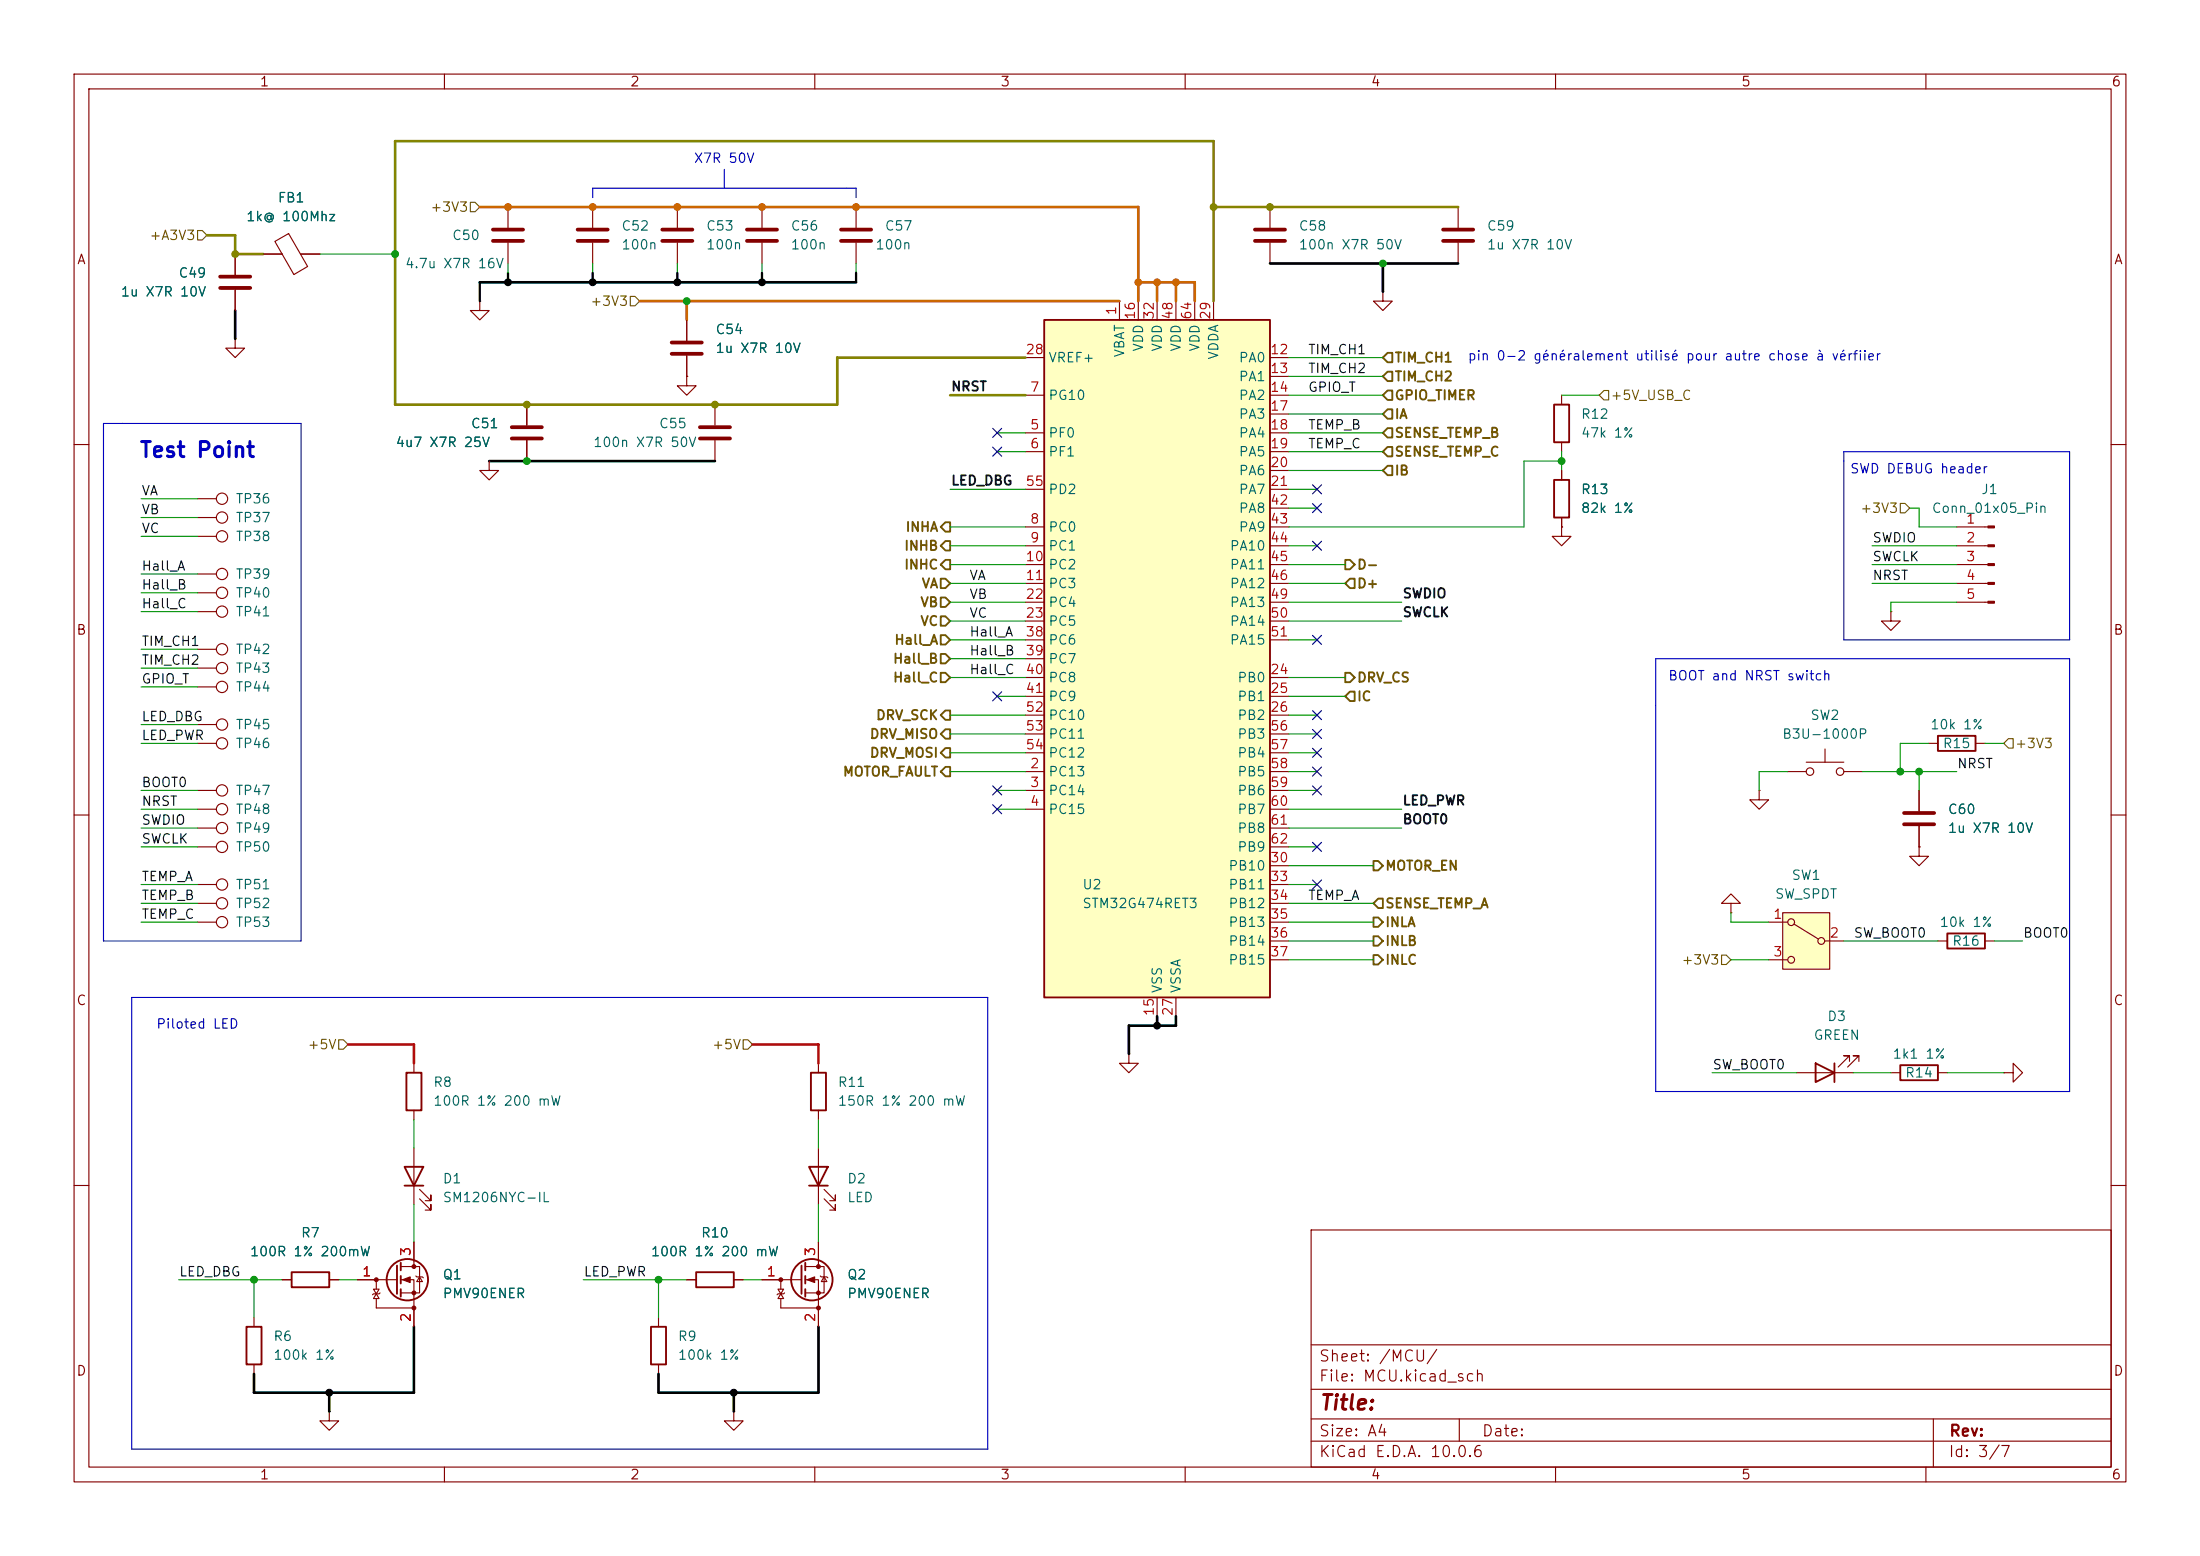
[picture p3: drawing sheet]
<svg xmlns="http://www.w3.org/2000/svg" width="297mm" height="210mm" viewBox="0 0 297 210" stroke-linecap="round" stroke-linejoin="round" font-family="sans-serif">
<g fill="none" stroke="#840000" stroke-width=".15">
<path d="M10 10h277v190h-277zM12 12h273v186h-273zM60 10v2M110 10v2M160 10v2M210 10v2M260 10v2M35.6 34.3h2.5M37.1 32.6l1.9-1.1 2.5 4.5-1.8 1.1zM40.6 34.3h2.6M68.6 27.9v2.8M68.6 32.8v2.8"/>
<path d="M80 27.9v2.8M80 32.8v2.8M91.4 27.9v2.8M91.4 32.8v2.8M102.9 27.9v2.8M102.9 32.8v2.8M115.6 27.9v2.8M115.6 32.8v2.8M71.1 54.6v2.8M71.1 59.4v2.8M92.7 50.8v1.3h1.3l-1.3 1.2-1.3-1.2h1.3M92.7 50.8h.1"/>
<path d="M92.7 43.2v2.8M92.7 48v2.8M96.5 54.6v2.8M96.5 59.4v2.8M10 60h2M26.7 72.4h2.5M26.7 69.9h2.5M26.7 77.5h2.5M26.7 67.3h2.5M264.2 71.1h4.2M264.2 73.7h4.2M264.2 76.2h4.2"/>
<path d="M264.2 78.7h4.2M285 60h2M26.7 82.6h2.5M26.7 80h2.5M264.2 81.3h4.2M10 110h2M241.3 104.1h2.5M243.8 102.9h5.1M246.4 101.1v1.8M248.9 104.1h2.6M285 110h2M55.9 143.5v1.3"/>
<path d="M55.9 149.9v1.2M55.9 154.9v7.7M110.5 143.5v1.3M110.5 149.9v1.2M110.5 154.9v7.7M10 160h2M34.3 177.8v1.3M56.6 161.8l1.6 1.5v-.7v.7h-.8M56.6 160.5l1.6 1.6v-.8v.8h-.8M88.9 177.8v1.3M92.7 172.7h1.3M99.1 172.7h1.2"/>
<path d="M102.9 172.7h5.3M105 174h.8l-.4 .6zM105.4 174.6l.4 .7h-.8zM105.4 172.7v1.3M105.4 175.3v1.2h5.1M105.9 174.5l-.1 .1h-.8l-.1 .2M108.7 170.9h2.6v3.6h-2.6M108.7 172.7h1.8v3.8M110.5 167.6v3.3M110.5 176.5v2.6M110.7 172.2l.2 .1h.7l.2 .2M111.3 172.3l.3 .7h-.7z"/>
<path d="M111.3 161.8l1.5 1.5v-.7v.7h-.8M111.3 160.5l1.5 1.6v-.8v.8h-.8M177 166h108v32h-108zM285 160h2M34.3 184.2v1.2M60 198v2M88.9 184.2v1.2M99.1 190.5v1.3h1.2l-1.2 1.2-1.3-1.2h1.3M99.1 190.5h.1M110 198v2M160 198v2M177 194.5h108"/>
<path d="M177 191.5h108M177 187.5h108M177 181.5h108M197 191.5v3M210 198v2M260 198v2M261 191.5v6.5"/>
<circle cx="30" cy="72.4" r=".76"/>
<circle cx="30" cy="77.5" r=".76"/>
<circle cx="30" cy="67.3" r=".76"/>
<circle cx="30" cy="69.8" r=".76"/>
<circle cx="30" cy="82.5" r=".76"/>
<circle cx="30" cy="80" r=".76"/>
<circle cx="244.3" cy="104.1" r=".51"/>
<circle cx="248.4" cy="104.1" r=".51"/>
</g>
<g fill="none" stroke="#840000" stroke-width=".25">
<path d="M54.6 157.5h2.5l-1.2 2.5zM54.9 144.8h2v5.1h-2zM109.2 157.5h2.6l-1.3 2.5zM109.5 144.8h2v5.1h-2zM33.3 179.1h2v5.1h-2zM54.6 160h2.5M87.9 179.1h2v5.1h-2zM94 171.7h5.1v2h-5.1zM108.2 170.8v3.8M108.7 170.4v1.1M108.7 172.2v1M108.7 174v1"/>
<path d="M109.2 160h2.6"/>
<circle cx="109.6" cy="172.7" r="2.79"/>
</g>
<g fill="#840000" stroke="#840000" stroke-width=".15">
<path d="M109 172.7l1-.4v.8z"/>
<path d="M268.4 71h.8v.2h-.8z"/>
<path d="M268.4 73.5h.8v.3h-.8z"/>
<path d="M268.4 76.1h.8v.2h-.8z"/>
<path d="M268.4 78.6h.8v.3h-.8z"/>
<path d="M268.4 81.2h.8v.2h-.8z"/>
<circle cx="105.4" cy="172.7" r=".25"/>
<circle cx="110.5" cy="170.9" r=".25"/>
<circle cx="110.5" cy="174.5" r=".25"/>
<circle cx="110.5" cy="176.5" r=".25"/>
</g>
<g fill="none" stroke="#840000" stroke-width=".51">
<path d="M66.5 31h4.1M66.5 32.5h4.1M78 31h4M78 32.5h4M89.4 31h4.1M89.4 32.5h4.1M100.8 31h4.1M100.8 32.5h4.1M113.5 31h4.1M113.5 32.5h4.1M69.1 57.7h4.1M69.1 59.2h4.1"/>
<path d="M90.7 46.2h4M90.7 47.8h4M94.5 57.7h4.1M94.5 59.2h4.1"/>
</g>
<path d="M240.7 123.2h6.3v7.6h-6.3z" fill="#ffffc2"/>
<g fill="none" stroke="#840000" stroke-width=".15">
<path d="M210.8 53.3v1.3M210.8 59.7v1.3M210.8 63.5v1.3M210.8 69.9v1.2M255.3 82.6v1.2h1.2l-1.2 1.3-1.3-1.3h1.3M255.3 82.6h.1M26.7 109.2h2.5M237.5 106.7v1.3h1.3l-1.3 1.2-1.3-1.2h1.3M237.5 106.7h.1M259.1 114.3v1.3h1.2l-1.2 1.2-1.3-1.2h1.3M259.1 114.3h.1M259.1 106.7v2.8"/>
<path d="M259.1 111.5v2.8M260.3 100.3h1.3M266.7 100.3h1.3M233.7 121.9h1.2l-1.2-1.2-1.3 1.2h1.3v1.3M233.7 123.2h.1M238.8 124.5h2.5M238.8 129.5h2.5M240.7 123.2h6.3v7.6h-6.3zM242.2 124.7l3.3 2M246.4 127h2.5M261.6 127h1.3M268 127h1.2"/>
<path d="M152.4 142.2v1.3h1.3l-1.3 1.3-1.3-1.3h1.3M152.4 142.2h.1M242.6 144.8h7.6M249.7 143.3v-.8h-.8h.8l-1.5 1.5M251 143.3v-.8h-.8h.8l-1.6 1.5M255.3 144.8h1.2M261.6 144.8h1.3M270.5 144.8h1.3v-1.3l1.2 1.3-1.2 1.3v-1.3M270.5 144.8h.1"/>
<circle cx="30" cy="109.2" r=".76"/>
<circle cx="241.8" cy="129.5" r=".46"/>
<circle cx="241.8" cy="124.5" r=".46"/>
<circle cx="245.9" cy="127" r=".46"/>
</g>
<path d="M209.8 54.6h2v5.1h-2zM209.8 64.8h2v5.1h-2zM261.6 99.3h5.1v2h-5.1zM262.9 126h5.1v2h-5.1zM245.1 143.5l2.5 1.3-2.5 1.3zM247.6 143.5v2.6M256.5 143.8h5.1v2h-5.1z" fill="none" stroke="#840000" stroke-width=".25"/>
<path d="M257 109.7h4.1M257 111.3h4.1" fill="none" stroke="#840000" stroke-width=".51"/>
<path d="M141 43.2h30.4v91.4h-30.4z" fill="#ffffc2"/>
<g fill="none" stroke="#840000" stroke-width=".25">
<path d="M141 43.2h30.4v91.4h-30.4zM39.4 171.7h5v2h-5zM53.6 170.8v3.8M54.1 170.4v1.1M54.1 172.2v1M54.1 174v1"/>
<circle cx="55" cy="172.7" r="2.79"/>
</g>
<g fill="none" stroke="#840000" stroke-width=".15">
<path d="M31.7 34.3v2.8M31.7 39.1v2.8M35.6 34.3h2.5M40.6 34.3h2.6M171.4 27.9v2.8M171.4 32.8v2.8M186.7 39.4v1.2h1.3l-1.3 1.3-1.3-1.3h1.3M186.7 39.4h.1M196.8 27.9v2.8M196.8 32.8v2.8M31.7 45.7v1.3h-1.2l1.2 1.3 1.3-1.3h-1.3M31.7 45.7h.1"/>
<path d="M64.8 40.6v1.3h1.2l-1.2 1.3-1.3-1.3h1.3M64.8 40.6h.1M71.1 54.6v2.8M71.1 59.4v2.8M92.7 50.8h.1M92.7 43.2v2.8M92.7 48v2.8M138.4 58.4h2.6M138.4 53.3h2.6M138.4 48.3h2.6M151.1 40.6v2.6M153.7 40.6v2.6"/>
<path d="M156.2 40.6v2.6M158.7 40.6v2.6M161.3 40.6v2.6M163.8 40.6v2.6M171.4 58.4h2.6M171.4 53.3h2.6M171.4 48.3h2.6M171.4 50.8h2.6M171.4 55.9h2.6M66 62.2v1.3h1.3l-1.3 1.3-1.2-1.3h1.2M66 62.2h.1M138.4 61h2.6"/>
<path d="M138.4 71.1h2.6M138.4 73.7h2.6M138.4 76.2h2.6M138.4 78.7h2.6M138.4 66h2.6M171.4 61h2.6M171.4 71.1h2.6M171.4 73.7h2.6M171.4 76.2h2.6M171.4 78.7h2.6M171.4 63.5h2.6M171.4 66h2.6"/>
<path d="M171.4 68.6h2.6M210.8 71.1v1.3h1.3l-1.3 1.3-1.3-1.3h1.3M210.8 71.1h.1M210.8 63.5v1.3M210.8 69.9v1.2M26.7 92.7h2.5M26.7 97.8h2.5M26.7 90.2h2.5M26.7 87.6h2.5M138.4 81.3h2.6M138.4 83.8h2.6M138.4 91.4h2.6"/>
<path d="M138.4 94h2.6M138.4 96.5h2.6M138.4 86.4h2.6M138.4 88.9h2.6M138.4 99.1h2.6M171.4 81.3h2.6M171.4 83.8h2.6M171.4 91.4h2.6M171.4 94h2.6M171.4 96.5h2.6M171.4 86.4h2.6M171.4 99.1h2.6"/>
<path d="M26.7 106.7h2.5M26.7 119.4h2.5M26.7 111.8h2.5M26.7 114.3h2.5M26.7 100.3h2.5M138.4 104.1h2.6M138.4 106.7h2.6M138.4 109.2h2.6M138.4 101.6h2.6M171.4 104.1h2.6M171.4 106.7h2.6M171.4 109.2h2.6"/>
<path d="M171.4 116.8h2.6M171.4 119.4h2.6M171.4 101.6h2.6M171.4 111.8h2.6M171.4 114.3h2.6M259.1 114.3h.1M259.1 106.7v2.8M259.1 111.5v2.8M26.7 121.9h2.5M26.7 124.5h2.5M156.2 134.6v2.6M158.7 134.6v2.6"/>
<path d="M171.4 121.9h2.6M171.4 124.5h2.6M171.4 127h2.6M171.4 129.5h2.6M38.1 172.7h1.3M44.4 172.7h1.3M48.3 172.7h5.3M50.4 174h.8l-.4 .6zM50.8 174.6l.4 .7h-.8zM50.8 172.7v1.3M50.8 175.3v1.2h5.1M51.3 174.5l-.1 .1h-.8l-.1 .2"/>
<path d="M54.1 170.9h2.5v3.6h-2.5M54.1 172.7h1.8v3.8M55.9 167.6v3.3M55.9 176.5v2.6M56.1 172.2l.2 .1h.7l.1 .2M56.6 172.3l.4 .7h-.7zM92.7 172.7h1.3M99.1 172.7h1.2M102.9 172.7h2.5M110.5 167.6v2.6M110.5 176.5v2.6M44.4 190.5v1.3h1.3l-1.3 1.2-1.2-1.2h1.2"/>
<path d="M44.4 190.5h.1"/>
<circle cx="30" cy="92.7" r=".76"/>
<circle cx="30" cy="90.2" r=".76"/>
<circle cx="30" cy="87.6" r=".76"/>
<circle cx="30" cy="97.8" r=".76"/>
<circle cx="30" cy="100.3" r=".76"/>
<circle cx="30" cy="119.4" r=".76"/>
<circle cx="30" cy="106.7" r=".76"/>
<circle cx="30" cy="114.3" r=".76"/>
<circle cx="30" cy="111.8" r=".76"/>
<circle cx="30" cy="121.9" r=".76"/>
<circle cx="30" cy="124.5" r=".76"/>
</g>
<path d="M29.7 37.3h4.1M29.7 38.9h4.1M169.4 31h4.1M169.4 32.5h4.1M194.8 31h4.1M194.8 32.5h4.1" fill="none" stroke="#840000" stroke-width=".51"/>
<g fill="#840000" stroke="#840000" stroke-width=".15">
<path d="M54.4 172.7l1-.4v.8z"/>
<circle cx="50.8" cy="172.7" r=".25"/>
<circle cx="55.9" cy="170.9" r=".25"/>
<circle cx="55.9" cy="174.5" r=".25"/>
<circle cx="55.9" cy="176.5" r=".25"/>
</g>
<g fill="none" stroke="#725600" stroke-width=".25">
<path d="M186.7 58.4l.6-.6h.7v1.3h-.7zM186.7 55.9l.6-.7h.7v1.3h-.7zM186.7 50.8l.6-.6h.7v1.2h-.7zM186.7 53.3l.6-.6h.7v1.3h-.7zM186.7 48.3l.6-.7h.7v1.3h-.7zM127 78.1h.6l.7 .6-.7 .7h-.6zM127.6 75.6h.7v1.2h-.7l-.6-.6zM127.6 73h.7v1.3h-.7l-.6-.6zM127.6 70.5h.7v1.3h-.7l-.6-.7zM181.6 75.6h.6l.7 .6-.7 .6h-.6zM182.2 78.1h.7v1.3h-.7l-.6-.7zM186.7 61l.6-.7h.7v1.3h-.7z"/>
<path d="M187.3 62.9h.7v1.2h-.7l-.6-.6zM127 85.7h.6l.7 .7-.7 .6h-.6zM127 83.2h.6l.7 .6-.7 .7h-.6zM127 88.3h.6l.7 .6-.7 .6h-.6zM127 80.6h.6l.7 .7-.7 .6h-.6zM127 90.8h.6l.7 .6-.7 .7h-.6zM127.6 95.9h.7v1.3h-.7l-.6-.7zM127.6 98.4h.7v1.3h-.7l-.6-.6zM181.6 90.8h.6l.7 .6-.7 .7h-.6zM182.2 93.3h.7v1.3h-.7l-.6-.6zM127.6 101h.7v1.2h-.7l-.6-.6zM127.6 103.5h.7v1.3h-.7l-.6-.7z"/>
<path d="M185.4 116.2h.7l.6 .6-.6 .7h-.7zM185.4 126.4h.7l.6 .6-.6 .6h-.7zM185.4 128.9h.7l.6 .6-.6 .7h-.7zM185.4 123.8h.7l.6 .7-.6 .6h-.7zM186.1 121.3h.6v1.3h-.6l-.7-.7z"/>
</g>
<path d="M26.7 31.1h.6l.6 .7-.6 .6h-.6zM63.5 27.3h.6l.7 .6-.7 .7h-.6zM85.1 40h.6l.7 .6-.7 .7h-.6zM215.9 53.3l.6-.6h.7v1.3h-.7zM256.5 67.9h.7l.6 .7-.6 .6h-.7zM271.1 99.7h.7v1.3h-.7l-.6-.7zM232.4 128.9h.6l.7 .6-.7 .7h-.6zM45.7 140.3h.7l.6 .7-.6 .6h-.7zM100.3 140.3h.7l.6 .7-.6 .6h-.7z" fill="none" stroke="#725600" stroke-width=".15"/>
<path d="M80 26.7v-1.3h35.6v1.3M97.8 22.9v2.5M14 57.2h26.6v69.8h-26.6zM248.9 61h30.5v25.4h-30.5zM223.5 88.9h55.9v58.4h-55.9zM17.8 134.6h115.5v61h-115.5z" fill="none" stroke="#0000c2" stroke-width=".15"/>
<g fill="none" stroke="#009600" stroke-width=".15">
<path d="M43.2 34.3h10.1M68.6 35.6v1.2M80 35.6v1.2M91.4 35.6v1.2M102.9 35.6v1.2M115.6 35.6v1.2M134.6 58.4h3.8M174 53.3h12.7M174 58.4h12.7M174 48.3h12.7M174 50.8h12.7M174 55.9h12.7"/>
<path d="M210.8 53.3h5.1M19 72.4h7.7M19 67.3h7.7M19 77.5h7.7M19 69.9h7.7M128.3 76.2h10.1M128.3 71.1h10.1M128.3 78.7h10.1M128.3 73.7h10.1M128.3 66h10.1M134.6 61h3.8M174 76.2h7.6"/>
<path d="M174 68.6h3.8M174 78.7h7.6M174 73.7h3.8M174 66h3.8M174 61h12.7M174 63.5h12.7M210.8 62.2h-5.1v8.9h-31.7M210.8 61v2.5M252.7 76.2h11.5M252.7 78.7h11.5M252.7 73.7h11.5M257.8 68.6h1.3v2.5h5.1"/>
<path d="M19 97.8h7.7M19 90.2h7.7M19 87.6h7.7M19 82.6h7.7M19 80h7.7M19 92.7h7.7M128.3 99.1h10.1M128.3 91.4h10.1M128.3 96.5h10.1M128.3 81.3h10.1M128.3 86.4h10.1M128.3 88.9h10.1"/>
<path d="M128.3 83.8h10.1M134.6 94h3.8M174 94h7.6M174 99.1h3.8M174 91.4h7.6M174 96.5h3.8M174 81.3h15.2M174 86.4h3.8M174 83.8h15.2M264.2 81.3h-8.9v1.3M19 106.7h7.7M19 109.2h7.7"/>
<path d="M19 119.4h7.7M19 111.8h7.7M19 114.3h7.7M19 100.3h7.7M128.3 101.6h10.1M128.3 104.1h10.1M134.6 106.7h3.8M134.6 109.2h3.8M174 106.7h3.8M174 101.6h3.8M174 104.1h3.8M174 109.2h15.2"/>
<path d="M174 119.4h3.8M174 116.8h11.4M174 111.8h15.2M174 114.3h3.8M241.3 104.1h-3.8v2.6M251.5 104.1h12.7M259.1 104.1v2.6M260.3 100.3h-3.8v3.8M268 100.3h2.5M19 121.9h7.7M19 124.5h7.7M174 127h11.4"/>
<path d="M174 121.9h11.4M174 129.5h11.4M174 124.5h11.4M233.7 129.5h5.1M233.7 123.2v1.3h5.1M248.9 127h12.7M269.2 127h3.8M55.9 151.1v3.8M110.5 151.1v3.8M231.1 144.8h11.5M250.2 144.8h5.1M262.9 144.8h7.6"/>
<path d="M24.1 172.7h14M34.3 172.7v5.1M45.7 172.7h2.6M55.9 162.6v5M78.7 172.7h14M88.9 172.7v5.1M100.3 172.7h2.6M110.5 162.6v5"/>
</g>
<path d="M64.8 38.1h50.8M171.4 35.6h25.4M186.7 35.6v3.8M31.7 41.9v3.8M66 62.2h30.5M156.2 137.2v1.2M158.7 137.2v1.2h-6.3v3.8M55.9 179.1v8.9h-21.6v-2.6M110.5 179.1v8.9h-21.6v-2.6M44.4 188v2.5M99.1 188v2.5" fill="none" stroke="#000" stroke-width=".36"/>
<path d="M64.8 27.9h88.9v12.7M153.7 38.1h7.6v2.5M156.2 38.1v2.5M158.7 38.1v2.5M86.4 40.6h64.7M92.7 40.6v2.6" fill="none" stroke="#c60" stroke-width=".36"/>
<path d="M64.8 38.1v2.5M68.6 36.8v1.3M80 36.8v1.3M91.4 36.8v1.3M102.9 36.8v1.3M115.6 36.8v1.3" fill="none" stroke="#000" stroke-width=".3"/>
<path d="M27.9 31.8h3.8v2.5h3.9M163.8 27.9h33M128.3 53.3h10.1M163.8 40.6v-21.5h-110.5v35.5h59.7v-6.3h25.4" fill="none" stroke="#848400" stroke-width=".36"/>
<path d="M47 141h8.9v2.5M101.6 141h8.9v2.5" fill="none" stroke="#f00" stroke-width=".36"/>
<g fill="none" stroke="#000084" stroke-width=".15">
<path d="M134 57.8l1.2 1.2M135.2 57.8l-1.2 1.2M134 60.4l1.2 1.2M135.2 60.4l-1.2 1.2M177.2 73.1l1.2 1.2M177.2 65.4l1.2 1.2M177.2 68l1.2 1.2M178.4 73.1l-1.2 1.2M178.4 65.4l-1.2 1.2M178.4 68l-1.2 1.2M134 93.4l1.2 1.2M135.2 93.4l-1.2 1.2"/>
<path d="M177.2 98.5l1.2 1.2M177.2 95.9l1.2 1.2M177.2 85.8l1.2 1.2M178.4 98.5l-1.2 1.2M178.4 95.9l-1.2 1.2M178.4 85.8l-1.2 1.2M134 106.1l1.2 1.2M134 108.6l1.2 1.2M135.2 108.6l-1.2 1.2M135.2 106.1l-1.2 1.2M177.2 118.8l1.2 1.2M177.2 101l1.2 1.2"/>
<path d="M177.2 113.7l1.2 1.2M177.2 103.5l1.2 1.2M177.2 106.1l1.2 1.2M178.4 118.8l-1.2 1.2M178.4 101l-1.2 1.2M178.4 113.7l-1.2 1.2M178.4 103.5l-1.2 1.2M178.4 106.1l-1.2 1.2"/>
</g>
<g fill="#009600" stroke="#009600" stroke-width=".14">
<circle cx="53.3" cy="34.3" r=".46"/>
<circle cx="92.7" cy="40.6" r=".46"/>
<circle cx="71.1" cy="62.2" r=".46"/>
<circle cx="88.9" cy="172.7" r=".46"/>
<circle cx="34.3" cy="172.7" r=".46"/>
<circle cx="256.5" cy="104.1" r=".46"/>
<circle cx="186.7" cy="35.6" r=".46"/>
<circle cx="210.8" cy="62.2" r=".46"/>
<circle cx="259.1" cy="104.1" r=".46"/>
</g>
<g fill="#000" stroke="#000" stroke-width=".14">
<circle cx="68.6" cy="38.1" r=".46"/>
<circle cx="80" cy="38.1" r=".46"/>
<circle cx="91.4" cy="38.1" r=".46"/>
<circle cx="102.9" cy="38.1" r=".46"/>
<circle cx="156.2" cy="138.4" r=".46"/>
<circle cx="44.4" cy="188" r=".46"/>
<circle cx="99.1" cy="188" r=".46"/>
</g>
<g fill="#848400" stroke="#848400" stroke-width=".14">
<circle cx="71.1" cy="54.6" r=".46"/>
<circle cx="31.7" cy="34.3" r=".46"/>
<circle cx="96.5" cy="54.6" r=".46"/>
<circle cx="171.4" cy="27.9" r=".46"/>
<circle cx="163.8" cy="27.9" r=".46"/>
</g>
<g fill="#c60" stroke="#c60" stroke-width=".14">
<circle cx="80" cy="27.9" r=".46"/>
<circle cx="68.6" cy="27.9" r=".46"/>
<circle cx="102.9" cy="27.9" r=".46"/>
<circle cx="115.6" cy="27.9" r=".46"/>
<circle cx="91.4" cy="27.9" r=".46"/>
<circle cx="153.7" cy="38.1" r=".46"/>
<circle cx="158.7" cy="38.1" r=".46"/>
<circle cx="156.2" cy="38.1" r=".46"/>
</g>
<text font-size="2" fill="#0000c2" x="18.7" y="62.2">Test Point</text>
<text font-size="2" fill="#840000" x="178" y="190.8">Title:</text>
<g font-size="1.5" fill="#840000">
<text x="178" y="184.1">Sheet: /MCU/</text>
<text x="178" y="186.8">File: MCU.kicad_sch</text>
<text x="178" y="197">KiCad E.D.A. 10.0.6</text>
<text x="178" y="194.2">Size: A4</text>
<text x="200" y="194.2">Date:</text>
<text x="263" y="197">Id: 3/7</text>
<text x="263" y="194.2">Rev:</text>
</g>
<g font-size="1.3" fill="#840000">
<text x="35" y="12">1</text>
<text x="85" y="12">2</text>
<text x="135" y="12">3</text>
<text x="185" y="12">4</text>
<text x="235" y="12">5</text>
<text x="285" y="12">6</text>
<text x="10.3" y="36">A</text>
<text x="285.3" y="36">A</text>
<text x="10.2" y="86">B</text>
<text x="285.2" y="86">B</text>
<text x="10.2" y="136">C</text>
<text x="285.2" y="136">C</text>
<text x="10.2" y="186">D</text>
<text x="285.2" y="186">D</text>
<text x="35" y="200">1</text>
<text x="85" y="200">2</text>
<text x="135" y="200">3</text>
<text x="185" y="200">4</text>
<text x="235" y="200">5</text>
<text x="285" y="200">6</text>
</g>
<g font-size="1.3" fill="#0000c2">
<text x="93.6" y="22.3">X7R 50V</text>
<text x="198.1" y="49">pin 0-2 généralement utilisé pour autre chose à vérfiier</text>
<text x="249.7" y="64.2">SWD DEBUG header</text>
<text x="225.1" y="92.2">BOOT and NRST switch</text>
<text x="21" y="139.1">Piloted LED</text>
</g>
<g font-size="1.3" fill="#006464">
<text x="37.4" y="27.6">FB1</text>
<text x="33.1" y="30.2">1k@ 100Mhz</text>
<text x="60.9" y="32.7">C50</text>
<text x="83.8" y="31.4">C52</text>
<text x="83.8" y="34">100n</text>
<text x="95.2" y="31.4">C53</text>
<text x="95.2" y="34">100n</text>
<text x="106.7" y="31.4">C56</text>
<text x="106.7" y="34">100n</text>
<text x="118.1" y="34">100n</text>
<text x="119.4" y="31.4">C57</text>
<text x="175.2" y="31.4">C58</text>
<text x="175.2" y="34">100n X7R 50V</text>
<text x="200.6" y="31.4">C59</text>
<text x="200.6" y="34">1u X7R 10V</text>
<text x="16.2" y="40.3">1u X7R 10V</text>
<text x="24" y="37.8">C49</text>
<text x="54.6" y="36.5">4.7u X7R 16V</text>
<text x="96.5" y="45.4">C54</text>
<text x="96.5" y="48">1u X7R 10V</text>
<text x="154.6" y="47.5" transform="rotate(-90 154.6 47.5)">VDD</text>
<text x="157.2" y="47.5" transform="rotate(-90 157.2 47.5)">VDD</text>
<text x="159.7" y="47.5" transform="rotate(-90 159.7 47.5)">VDD</text>
<text x="162.3" y="47.5" transform="rotate(-90 162.3 47.5)">VDD</text>
<text x="141.5" y="49.2">VREF+</text>
<text x="152.1" y="48.3" transform="rotate(-90 152.1 48.3)">VBAT</text>
<text x="164.8" y="48.6" transform="rotate(-90 164.8 48.6)">VDDA</text>
<text x="167.1" y="49.2">PA0</text>
<text x="167.1" y="51.8">PA1</text>
<text x="63.5" y="58.1">C51</text>
<text x="88.9" y="58.1">C55</text>
<text x="141.5" y="59.4">PF0</text>
<text x="141.5" y="54.3">PG10</text>
<text x="167.1" y="54.3">PA2</text>
<text x="167.1" y="56.8">PA3</text>
<text x="167.1" y="59.4">PA4</text>
<text x="213.3" y="56.8">R12</text>
<text x="213.3" y="59.4">47k 1%</text>
<text x="53.3" y="60.7">4u7 X7R 25V</text>
<text x="80" y="60.7">100n X7R 50V</text>
<text x="141.5" y="61.9">PF1</text>
<text x="167.1" y="61.9">PA5</text>
<text x="167.1" y="64.5">PA6</text>
<text x="31.7" y="70.8">TP37</text>
<text x="31.7" y="68.3">TP36</text>
<text x="141.5" y="67">PD2</text>
<text x="167.1" y="67">PA7</text>
<text x="167.1" y="69.5">PA8</text>
<text x="213.3" y="67">R13</text>
<text x="213.3" y="69.5">82k 1%</text>
<text x="260.7" y="69.5">Conn_01x05_Pin</text>
<text x="267.4" y="67">J1</text>
<text x="31.7" y="73.4">TP38</text>
<text x="141.5" y="72.1">PC0</text>
<text x="141.5" y="74.6">PC1</text>
<text x="141.5" y="77.2">PC2</text>
<text x="165.9" y="74.6">PA10</text>
<text x="165.9" y="77.2">PA11</text>
<text x="167.1" y="72.1">PA9</text>
<text x="31.7" y="83.5">TP41</text>
<text x="31.7" y="78.4">TP39</text>
<text x="31.7" y="81">TP40</text>
<text x="141.5" y="79.7">PC3</text>
<text x="141.5" y="82.2">PC4</text>
<text x="165.9" y="79.7">PA12</text>
<text x="165.9" y="82.2">PA13</text>
<text x="31.7" y="88.6">TP42</text>
<text x="141.5" y="84.8">PC5</text>
<text x="141.5" y="87.3">PC6</text>
<text x="141.5" y="89.9">PC7</text>
<text x="165.9" y="84.8">PA14</text>
<text x="165.9" y="87.3">PA15</text>
<text x="31.7" y="93.7">TP44</text>
<text x="31.7" y="91.1">TP43</text>
<text x="141.5" y="92.4">PC8</text>
<text x="141.5" y="94.9">PC9</text>
<text x="167" y="92.4">PB0</text>
<text x="167" y="94.9">PB1</text>
<text x="31.7" y="98.8">TP45</text>
<text x="31.7" y="101.3">TP46</text>
<text x="141.5" y="97.5">PC10</text>
<text x="141.5" y="100">PC11</text>
<text x="167" y="97.5">PB2</text>
<text x="167" y="100">PB3</text>
<text x="240.5" y="100">B3U-1000P</text>
<text x="244.3" y="97.5">SW2</text>
<text x="260.5" y="98.8">10k 1%</text>
<text x="262.2" y="101.3">R15</text>
<text x="31.7" y="107.6">TP47</text>
<text x="141.5" y="105.1">PC13</text>
<text x="141.5" y="107.6">PC14</text>
<text x="141.5" y="102.6">PC12</text>
<text x="167" y="102.6">PB4</text>
<text x="167" y="105.1">PB5</text>
<text x="167" y="107.6">PB6</text>
<text x="31.7" y="110.2">TP48</text>
<text x="31.7" y="112.7">TP49</text>
<text x="141.5" y="110.2">PC15</text>
<text x="167" y="110.2">PB7</text>
<text x="167" y="112.7">PB8</text>
<text x="262.9" y="110.2">C60</text>
<text x="262.9" y="112.7">1u X7R 10V</text>
<text x="31.7" y="115.3">TP50</text>
<text x="165.8" y="117.8">PB10</text>
<text x="167" y="115.3">PB9</text>
<text x="241.8" y="119.1">SW1</text>
<text x="31.7" y="122.9">TP52</text>
<text x="31.7" y="125.4">TP53</text>
<text x="31.7" y="120.3">TP51</text>
<text x="146" y="120.3">U2</text>
<text x="146" y="122.9">STM32G474RET3</text>
<text x="165.8" y="120.3">PB11</text>
<text x="165.8" y="122.9">PB12</text>
<text x="165.8" y="125.4">PB13</text>
<text x="239.5" y="121.6">SW_SPDT</text>
<text x="261.8" y="125.4">10k 1%</text>
<text x="165.8" y="128">PB14</text>
<text x="165.8" y="130.5">PB15</text>
<text x="263.5" y="128">R16</text>
<text x="157.2" y="134.1" transform="rotate(-90 157.2 134.1)">VSS</text>
<text x="159.7" y="134.1" transform="rotate(-90 159.7 134.1)">VSSA</text>
<text x="244.8" y="140.7">GREEN</text>
<text x="246.6" y="138.1">D3</text>
<text x="255.4" y="143.2">1k1 1%</text>
<text x="58.4" y="147">R8</text>
<text x="58.4" y="149.6">100R 1% 200 mW</text>
<text x="113" y="147">R11</text>
<text x="113" y="149.6">150R 1% 200 mW</text>
<text x="257.1" y="145.7">R14</text>
<text x="59.7" y="160">D1</text>
<text x="114.3" y="160">D2</text>
<text x="40.5" y="167.3">R7</text>
<text x="59.7" y="162.6">SM1206NYC-IL</text>
<text x="94.5" y="167.3">R10</text>
<text x="114.3" y="162.6">LED</text>
<text x="33.6" y="169.9">100R 1% 200mW</text>
<text x="59.7" y="173">Q1</text>
<text x="87.8" y="169.9">100R 1% 200 mW</text>
<text x="114.3" y="173">Q2</text>
<text x="59.7" y="175.5">PMV90ENER</text>
<text x="114.3" y="175.5">PMV90ENER</text>
<text x="36.8" y="181.3">R6</text>
<text x="36.8" y="183.8">100k 1%</text>
<text x="91.4" y="181.3">R9</text>
<text x="91.4" y="183.8">100k 1%</text>
</g>
<g font-size="1.3" fill="#725600">
<text x="58" y="28.9">+3V3</text>
<text x="20.1" y="32.7">+A3V3</text>
<text x="79.6" y="41.6">+3V3</text>
<text x="188.2" y="51.8">TIM_CH2</text>
<text x="188.2" y="49.2">TIM_CH1</text>
<text x="188.2" y="59.4">SENSE_TEMP_B</text>
<text x="188.2" y="56.8">IA</text>
<text x="188.2" y="54.3">GPIO_TIMER</text>
<text x="217.3" y="54.3">+5V_USB_C</text>
<text x="188.2" y="64.5">IB</text>
<text x="188.2" y="61.9">SENSE_TEMP_C</text>
<text x="251" y="69.5">+3V3</text>
<text x="122" y="77.2">INHC</text>
<text x="122" y="74.6">INHB</text>
<text x="122.2" y="72.1">INHA</text>
<text x="183.1" y="77.2">D-</text>
<text x="124.2" y="82.2">VB</text>
<text x="124.3" y="79.7">VA</text>
<text x="183.1" y="79.7">D+</text>
<text x="120.5" y="89.9">Hall_B</text>
<text x="120.6" y="87.3">Hall_A</text>
<text x="124.2" y="84.8">VC</text>
<text x="120.5" y="92.4">Hall_C</text>
<text x="183.1" y="94.9">IC</text>
<text x="183.1" y="92.4">DRV_CS</text>
<text x="117.3" y="100">DRV_MISO</text>
<text x="118.2" y="97.5">DRV_SCK</text>
<text x="271.9" y="101.3">+3V3</text>
<text x="113.7" y="105.1">MOTOR_FAULT</text>
<text x="117.3" y="102.6">DRV_MOSI</text>
<text x="186.9" y="117.8">MOTOR_EN</text>
<text x="186.9" y="122.9">SENSE_TEMP_A</text>
<text x="186.9" y="125.4">INLA</text>
<text x="186.9" y="128">INLB</text>
<text x="186.9" y="130.5">INLC</text>
<text x="226.9" y="130.5">+3V3</text>
<text x="41.4" y="141.9">+5V</text>
<text x="96" y="141.9">+5V</text>
</g>
<g font-size="1.3" fill="#a90000">
<text x="151" y="42.6" transform="rotate(-90 151 42.6)">1</text>
<text x="153.5" y="43.2" transform="rotate(-90 153.5 43.2)">16</text>
<text x="156.1" y="43.2" transform="rotate(-90 156.1 43.2)">32</text>
<text x="158.6" y="43.2" transform="rotate(-90 158.6 43.2)">48</text>
<text x="161.2" y="43.2" transform="rotate(-90 161.2 43.2)">64</text>
<text x="163.7" y="43.2" transform="rotate(-90 163.7 43.2)">29</text>
<text x="138.4" y="48.1">28</text>
<text x="139" y="53.2">7</text>
<text x="171.4" y="48.1">12</text>
<text x="171.4" y="50.7">13</text>
<text x="171.4" y="53.2">14</text>
<text x="139" y="58.3">5</text>
<text x="171.4" y="55.7">17</text>
<text x="171.4" y="58.3">18</text>
<text x="138.4" y="65.9">55</text>
<text x="139" y="60.8">6</text>
<text x="171.4" y="60.8">19</text>
<text x="171.4" y="63.4">20</text>
<text x="171.4" y="65.9">21</text>
<text x="139" y="71">8</text>
<text x="171.4" y="68.4">42</text>
<text x="171.4" y="71">43</text>
<text x="265.3" y="71">1</text>
<text x="138.4" y="76.1">10</text>
<text x="139" y="73.5">9</text>
<text x="171.4" y="73.5">44</text>
<text x="171.4" y="76.1">45</text>
<text x="265.3" y="73.5">2</text>
<text x="265.3" y="76.1">3</text>
<text x="138.4" y="78.6">11</text>
<text x="138.4" y="81.1">22</text>
<text x="138.4" y="83.7">23</text>
<text x="171.4" y="78.6">46</text>
<text x="171.4" y="81.1">49</text>
<text x="171.4" y="83.7">50</text>
<text x="265.3" y="78.6">4</text>
<text x="265.3" y="81.1">5</text>
<text x="138.4" y="86.2">38</text>
<text x="138.4" y="88.8">39</text>
<text x="171.4" y="86.2">51</text>
<text x="138.4" y="91.3">40</text>
<text x="138.4" y="93.8">41</text>
<text x="171.4" y="91.3">24</text>
<text x="171.4" y="93.8">25</text>
<text x="138.4" y="96.4">52</text>
<text x="138.4" y="98.9">53</text>
<text x="138.4" y="101.5">54</text>
<text x="171.4" y="96.4">26</text>
<text x="171.4" y="98.9">56</text>
<text x="171.4" y="101.5">57</text>
<text x="139" y="104">2</text>
<text x="139" y="106.5">3</text>
<text x="171.4" y="104">58</text>
<text x="171.4" y="106.5">59</text>
<text x="139" y="109.1">4</text>
<text x="171.4" y="109.1">60</text>
<text x="171.4" y="111.6">61</text>
<text x="171.4" y="116.7">30</text>
<text x="171.4" y="119.2">33</text>
<text x="171.4" y="114.2">62</text>
<text x="171.4" y="121.8">34</text>
<text x="171.4" y="124.3">35</text>
<text x="239.3" y="124.3">1</text>
<text x="171.4" y="126.9">36</text>
<text x="171.4" y="129.4">37</text>
<text x="239.3" y="129.4">3</text>
<text x="246.9" y="126.9">2</text>
<text x="156.1" y="137.2" transform="rotate(-90 156.1 137.2)">15</text>
<text x="158.6" y="137.2" transform="rotate(-90 158.6 137.2)">27</text>
<text x="48.8" y="172.6">1</text>
<text x="55.7" y="169.6" transform="rotate(-90 55.7 169.6)">3</text>
<text x="103.4" y="172.6">1</text>
<text x="110.4" y="169.6" transform="rotate(-90 110.4 169.6)">3</text>
<text x="55.7" y="178.5" transform="rotate(-90 55.7 178.5)">2</text>
<text x="110.4" y="178.5" transform="rotate(-90 110.4 178.5)">2</text>
</g>
<g font-size="1.3" fill="#0f0f0f">
<text x="128.3" y="53.1">NRST</text>
<text x="176.5" y="53.2">GPIO_T</text>
<text x="176.5" y="50.7">TIM_CH2</text>
<text x="176.5" y="48.1">TIM_CH1</text>
<text x="176.5" y="58.3">TEMP_B</text>
<text x="128.3" y="65.8">LED_DBG</text>
<text x="176.5" y="60.8">TEMP_C</text>
<text x="19" y="67.2">VA</text>
<text x="19" y="69.7">VB</text>
<text x="19" y="77.3">Hall_A</text>
<text x="19" y="72.3">VC</text>
<text x="252.7" y="73.5">SWDIO</text>
<text x="252.7" y="76.1">SWCLK</text>
<text x="19" y="79.9">Hall_B</text>
<text x="19" y="82.4">Hall_C</text>
<text x="130.8" y="81.2">VB</text>
<text x="130.8" y="83.7">VC</text>
<text x="130.8" y="78.6">VA</text>
<text x="189.3" y="81.1">SWDIO</text>
<text x="189.3" y="83.6">SWCLK</text>
<text x="252.7" y="78.6">NRST</text>
<text x="19" y="87.5">TIM_CH1</text>
<text x="130.8" y="86.2">Hall_A</text>
<text x="130.8" y="88.8">Hall_B</text>
<text x="19" y="90">TIM_CH2</text>
<text x="19" y="92.6">GPIO_T</text>
<text x="130.8" y="91.3">Hall_C</text>
<text x="19" y="100.2">LED_PWR</text>
<text x="19" y="97.7">LED_DBG</text>
<text x="19" y="106.6">BOOT0</text>
<text x="264.1" y="104">NRST</text>
<text x="19" y="111.6">SWDIO</text>
<text x="19" y="109.1">NRST</text>
<text x="189.3" y="109">LED_PWR</text>
<text x="189.3" y="111.5">BOOT0</text>
<text x="19" y="119.3">TEMP_A</text>
<text x="19" y="114.2">SWCLK</text>
<text x="19" y="121.8">TEMP_B</text>
<text x="19" y="124.3">TEMP_C</text>
<text x="176.5" y="121.8">TEMP_A</text>
<text x="250.2" y="126.9">SW_BOOT0</text>
<text x="273" y="126.9">BOOT0</text>
<text x="231.1" y="144.7">SW_BOOT0</text>
<text x="24.1" y="172.6">LED_DBG</text>
<text x="78.7" y="172.6">LED_PWR</text>
</g>
</svg>
